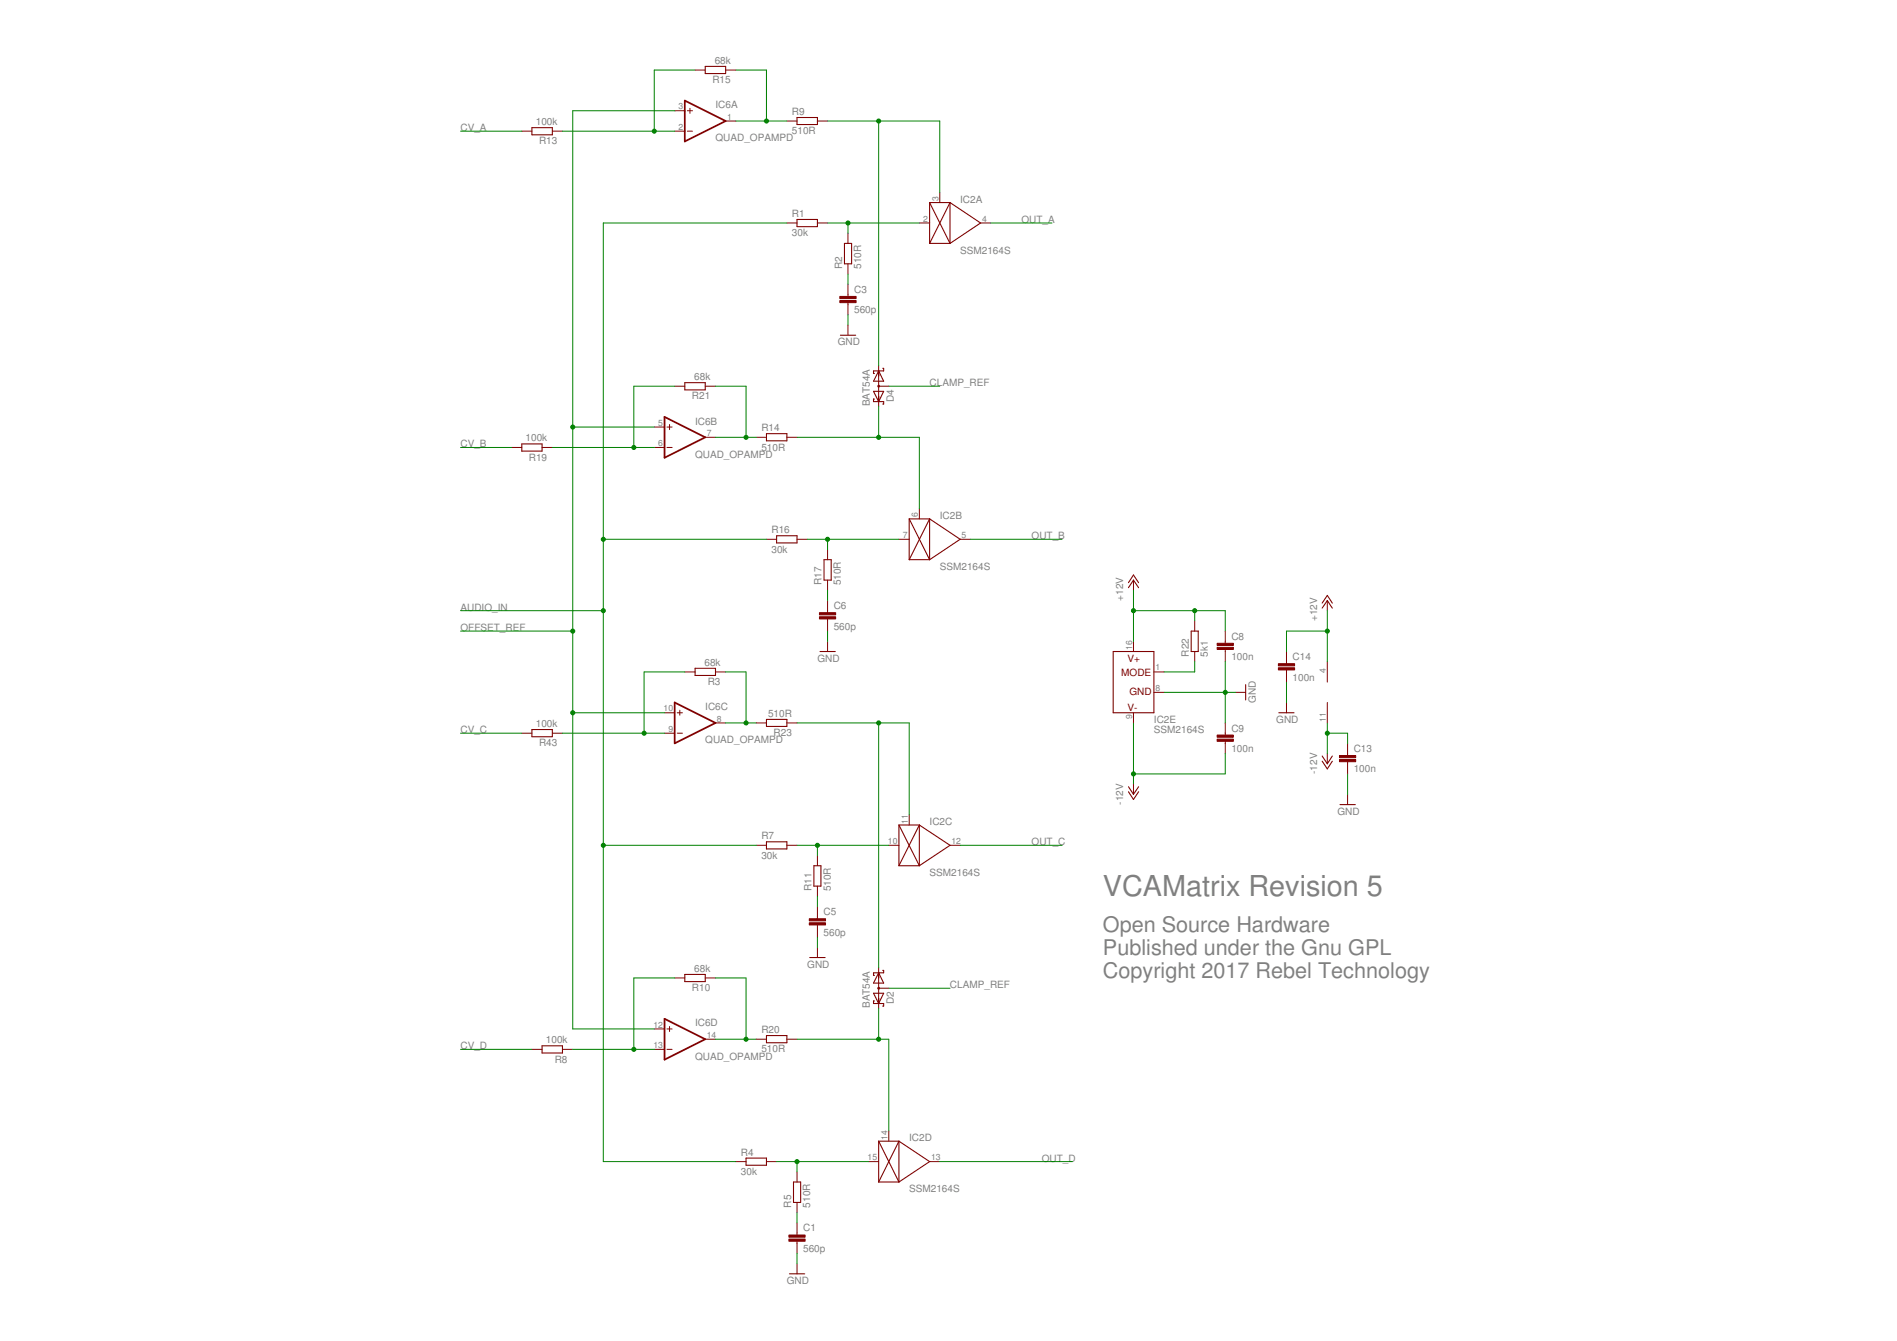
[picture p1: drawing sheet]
<svg xmlns="http://www.w3.org/2000/svg" width="297mm" height="210mm" viewBox="0 0 297 210" stroke-linecap="round" stroke-linejoin="round" font-family="sans-serif">
<g fill="none" stroke="#800000" stroke-width=".17">
<path d="M83.3 20h3.2v1.1h-3.2zM110.4 10.4h3.2v1.1h-3.2zM124.8 18.4h3.2v1.1h-3.2zM124.8 34.4h3.2v1.1h-3.2zM132.2 38.1h1.1v3.2h-1.1zM145.6 38.1h3.2M145.6 31.7v6.4M145.6 31.7h3.2M145.6 31.7l3.2 6.4M148.8 31.7v6.4M148.8 31.7l-3.2 6.4M148.8 31.7l4.7 3.2-4.7 3.2"/>
<path d="M107.2 59.9h3.2v1.1h-3.2zM131.6 52.5h2.4M137.6 58.1l.8 1.6h-1.6zM138.2 57.7h.2v.4h-1.6v.4h.1M81.7 69.5h3.2v1.1h-3.2zM120 67.9h3.2v1.1h-3.2zM136.8 61.3h1.6l-.8 1.6zM136.9 62.5h-.1v.4h1.6v.3h-.2M121.6 83.9h3.2v1.1h-3.2zM129 87.6h1.2v3.2h-1.2zM142.4 87.6h3.2M142.4 81.2v6.4"/>
<path d="M142.4 81.2h3.2M142.4 81.2l3.2 6.4M145.6 81.2v6.4M145.6 81.2l-3.2 6.4M145.6 81.2l4.7 3.2-4.7 3.2M176.7 92l.8-1.2 .8 1.2M176.7 91.2l.8-1.2 .8 1.2M186.5 98.8h1.1v3.2h-1.1zM207 95.2l.8-1.2 .8 1.2M207 94.4l.8-1.2 .8 1.2M83.3 114.2h3.2v1.1h-3.2zM108.8 104.6h3.2v1.1h-3.2z"/>
<path d="M120 112.6h3.2v1.1h-3.2zM128.4 102h2.4M174.3 102h6.4v9.6h-6.4zM195.1 107.2v2.4M200.2 111.6h2.4M207 118.3l.8 1.2 .8-1.2M207 119.1l.8 1.3 .8-1.3M120 131.8h3.2v1.1h-3.2zM127.4 135.5h1.1v3.2h-1.1zM140.8 135.5h3.2M140.8 129.1v6.4M140.8 129.1h3.2"/>
<path d="M140.8 129.1l3.2 6.4M144 129.1v6.4M144 129.1l-3.2 6.4M144 129.1l4.8 3.2-4.8 3.2M176.7 123.1l.8 1.2 .8-1.2M176.7 123.9l.8 1.2 .8-1.2M209.8 125.9h2.4M107.2 152.5h3.2v1.1h-3.2zM126.8 149.9h2.4M136.8 155.5h1.6l-.8 1.6zM136.9 156.7h-.1v.4h1.6v.4h-.2M137.6 152.3l.8 1.6h-1.6z"/>
<path d="M138.2 151.9h.2v.4h-1.6v.4h.1M84.9 163.7h3.2v1.1h-3.2zM120 162.1h3.2v1.1h-3.2zM137.6 178.6v6.4M137.6 178.6h3.2M137.6 178.6l3.2 6.4M140.8 178.6v6.4M140.8 178.6l-3.2 6.4M140.8 178.6l4.8 3.2-4.8 3.2M116.8 181.3h3.2v1.1h-3.2zM123.6 199.4h2.4M124.2 185h1.2v3.2h-1.2z"/>
<path d="M137.6 185h3.2"/>
</g>
<g fill="none" stroke="#800000" stroke-width=".16">
<path d="M105.6 17.3h1.6M107.6 17.3h.8M108 17v.7M108.8 11h1.6M113.6 18.9h1.6M113.6 11h1.6M123.2 18.9h1.6M128 18.9h1.6M81.7 20.5h1.6M86.5 20.5h1.6M105.6 20.5h1.6M107.6 20.5h.8"/>
<path d="M123.2 34.9h1.6M128 34.9h1.6M132.8 36.5v1.6M144 34.9h1.6M147.2 30.1v1.6M153.5 34.9h1.6M132.8 41.3v1.6M132.8 44.5v1.9M132.8 47.4v1.9M132.8 50.9v1.6M137.6 57.3v6.3M80.1 70h1.6"/>
<path d="M84.9 70h1.6M102.4 70h1.7M102.4 66.8h1.7M104.4 70h.8M104.4 66.8h.8M104.8 66.4v.8M105.6 60.5h1.6M110.4 60.5h1.6M110.4 68.5h1.6M118.4 68.5h1.6M123.2 68.5h1.6M137.6 60.5h1.6"/>
<path d="M144 79.6v1.6M120 84.4h1.6M124.8 84.4h1.6M129.6 86v1.6M129.6 90.8v1.6M129.6 94v1.9M129.6 96.9v1.9M140.8 84.4h1.6M150.3 84.4h1.7M177.5 90.8v1.6M187.1 97.2v1.6M191.9 98.8v1.9"/>
<path d="M207.8 94v1.6M81.7 114.8h1.6M86.5 114.8h1.6M104.1 114.8h1.5M104.1 111.6h1.5M106 114.8h.8M106 111.6h.8M106.4 111.2v.8M107.2 105.2h1.6M112 105.2h1.6M112 113.2h1.6M118.4 113.2h1.6"/>
<path d="M123.2 113.2h1.6M129.6 100.4v1.6M177.5 100.4v1.6M177.5 111.6v1.6M180.7 105.2h1.6M180.7 108.4h1.6M187.1 102v1.6M191.9 101.7v1.9M191.9 113.2v1.9M191.9 116v1.9M193.5 108.4h1.6M201.4 102v1.9"/>
<path d="M201.4 104.9v1.9M201.4 110v1.6M207.8 103.6v3.2M207.8 110v3.2M207.8 117.9v1.6M211 116.4v1.9M211 119.2v1.9M118.4 132.3h1.6M123.2 132.3h1.6M128 133.9v1.6M128 138.7v1.6M139.2 132.3h1.6"/>
<path d="M142.4 127.5v1.6M148.8 132.3h1.5M177.5 122.7v1.6M211 124.3v1.6M105.6 153.1h1.6M110.4 153.1h1.6M128 141.9v1.9M128 144.8v1.9M128 148.3v1.6M137.6 151.5v6.4M137.6 154.7h1.6M83.3 164.3h1.6"/>
<path d="M88.1 164.3h1.6M102.4 164.3h1.7M102.4 161.1h1.7M104.4 164.3h.8M104.4 161.1h.8M104.8 160.7v.8M110.4 162.7h1.6M118.4 162.7h1.6M123.2 162.7h1.6M139.2 177v1.6M115.2 181.8h1.6M120 181.8h1.6"/>
<path d="M124.8 183.4v1.6M124.8 188.2v1.6M124.8 191.4v1.9M124.8 194.3v1.9M124.8 197.8v1.6M136 181.8h1.6M145.6 181.8h1.6"/>
</g>
<g fill="#800000" stroke="#800000" stroke-width=".16">
<path d="M126.7 144.4h2.6v.4h-2.6z"/>
<path d="M126.7 143.8h2.6v.3h-2.6z"/>
<path d="M123.5 194h2.6v.3h-2.6z"/>
<path d="M123.5 193.3h2.6v.4h-2.6z"/>
<path d="M131.5 47h2.5v.4h-2.5z"/>
<path d="M131.5 46.4h2.5v.3h-2.5z"/>
<path d="M128.3 96.5h2.6v.4h-2.6z"/>
<path d="M128.3 95.9h2.6v.3h-2.6z"/>
<path d="M190.6 101.3h2.5v.4h-2.5z"/>
<path d="M190.6 100.7h2.5v.3h-2.5z"/>
<path d="M190.6 115.7h2.5v.3h-2.5z"/>
<path d="M190.6 115.1h2.5v.3h-2.5z"/>
<path d="M209.7 118.9h2.6v.3h-2.6z"/>
<path d="M209.7 118.3h2.6v.3h-2.6z"/>
<path d="M200.2 104.5h2.5v.4h-2.5z"/>
<path d="M200.2 103.9h2.5v.3h-2.5z"/>
</g>
<g fill="none" stroke="#800000" stroke-width=".28">
<path d="M107.2 15.7l6.4 3.2-6.4 3.2zM104.1 65.3l6.3 3.2-6.3 3.1zM105.6 110l6.4 3.2-6.4 3.2zM104.1 159.5l6.3 3.2-6.3 3.2z"/>
<circle cx="137.6" cy="60.5" r=".08"/>
<circle cx="137.6" cy="154.7" r=".08"/>
</g>
<g fill="none" stroke="#008000" stroke-width=".16">
<path d="M105.6 17.3h-15.9v143.8h12.7M108.8 11h-6.4v9.5M115.2 18.9h8M115.2 11h4.8v7.9M129.6 18.9h17.6v11.2M137.6 18.9v38.4M72.1 20.5h9.6M88.1 20.5h17.5M123.2 34.9h-28.7v146.9h20.7M129.6 34.9h14.4M132.8 34.9v1.6M155.1 34.9h9.6"/>
<path d="M132.8 42.9v1.6M132.8 49.3v1.6M72.1 70h8M86.5 70h15.9M89.7 66.8h12.7M105.6 60.5h-6.3v9.5M112 60.5h4.8v8M112 68.5h6.4M124.8 68.5h19.2v11.1M137.6 63.6v4.9M139.2 60.5h8M72.1 95.6h22.4"/>
<path d="M72.1 98.8h17.6M94.5 84.4h25.5M126.4 84.4h14.4M129.6 84.4v1.6M129.6 92.4v1.6M129.6 98.8v1.6M152 84.4h14.3M177.5 95.6h14.4v3.2M177.5 92.4v8M187.1 95.6v1.6M207.8 98.8h-6.4v3.2M207.8 95.6v8"/>
<path d="M72.1 114.8h9.6M88.1 114.8h16M89.7 111.6h14.4M107.2 105.2h-6.3v9.6M113.6 113.2h4.8M113.6 105.2h3.2v8M124.8 113.2h17.6v14.3M137.6 113.2v38.3M177.5 113.2v9.5M182.3 108.4h11.2M187.1 103.6v1.6h-4.8M191.9 103.6v9.6"/>
<path d="M191.9 117.9v3.2h-14.4M201.4 106.8v3.2M207.8 114.8h3.2v1.6M207.8 113.2v4.7M94.5 132.3h23.9M124.8 132.3h14.4M128 132.3v1.6M150.3 132.3h16M211 121.1v3.2M105.6 153.1h-6.3v11.2M112 153.1h4.8v9.6M128 140.3v1.6"/>
<path d="M128 146.7v1.6M137.6 157.9v4.8M139.2 154.7h9.6M72.1 164.3h11.2M89.7 164.3h12.7M112 162.7h6.4M124.8 162.7h14.4v14.3M121.6 181.8h14.4M124.8 181.8v1.6M124.8 189.8v1.6M124.8 196.2v1.6M147.2 181.8h20.7"/>
</g>
<g fill="#008000" stroke="#008000" stroke-width=".16">
<circle cx="191.9" cy="108.4" r=".32"/>
<circle cx="128" cy="132.3" r=".32"/>
<circle cx="116.8" cy="113.2" r=".32"/>
<circle cx="100.9" cy="114.8" r=".32"/>
<circle cx="124.8" cy="181.8" r=".32"/>
<circle cx="116.8" cy="162.7" r=".32"/>
<circle cx="99.3" cy="164.3" r=".32"/>
<circle cx="132.8" cy="34.9" r=".32"/>
<circle cx="120" cy="18.9" r=".32"/>
<circle cx="102.4" cy="20.5" r=".32"/>
<circle cx="129.6" cy="84.4" r=".32"/>
<circle cx="116.8" cy="68.5" r=".32"/>
<circle cx="99.3" cy="70" r=".32"/>
<circle cx="187.1" cy="95.6" r=".32"/>
<circle cx="177.5" cy="95.6" r=".32"/>
<circle cx="207.8" cy="98.8" r=".32"/>
<circle cx="177.5" cy="121.1" r=".32"/>
<circle cx="207.8" cy="114.8" r=".32"/>
<circle cx="94.5" cy="84.4" r=".32"/>
<circle cx="94.5" cy="132.3" r=".32"/>
<circle cx="94.5" cy="95.6" r=".32"/>
<circle cx="89.7" cy="111.6" r=".32"/>
<circle cx="89.7" cy="66.8" r=".32"/>
<circle cx="89.7" cy="98.8" r=".32"/>
<circle cx="137.6" cy="18.9" r=".32"/>
<circle cx="137.6" cy="68.5" r=".32"/>
<circle cx="137.6" cy="162.7" r=".32"/>
<circle cx="137.6" cy="113.2" r=".32"/>
</g>
<text font-size="4.5" fill="#808080" x="172.7" y="140.3">VCAMatrix Revision 5</text>
<g font-size="3.4" fill="#808080">
<text x="172.7" y="145.9">Open Source Hardware</text>
<text x="172.7" y="149.5">Published under the Gnu GPL</text>
<text x="172.7" y="153.1">Copyright 2017 Rebel Technology</text>
</g>
<g font-size="1.6" fill="#808080">
<text x="111.9" y="10">68k</text>
<text x="111.5" y="13">R15</text>
<text x="112" y="16.9">IC6A</text>
<text x="72.1" y="20.5">CV_A</text>
<text x="83.9" y="19.6">100k</text>
<text x="84.4" y="22.6">R13</text>
<text x="112" y="22.1">QUAD_OPAMPD</text>
<text x="124" y="21">510R</text>
<text x="124" y="18">R9</text>
<text x="124" y="34">R1</text>
<text x="150.3" y="31.7">IC2A</text>
<text x="159.9" y="34.9">OUT_A</text>
<text x="124" y="37">30k</text>
<text x="150.3" y="39.7">SSM2164S</text>
<text x="131.8" y="42.1" transform="rotate(-90 131.8 42.1)">R2</text>
<text x="133.7" y="45.9">C3</text>
<text x="134.9" y="42.1" transform="rotate(-90 134.9 42.1)">510R</text>
<text x="133.7" y="49">560p</text>
<text x="108.7" y="59.5">68k</text>
<text x="131.2" y="54.1">GND</text>
<text x="108.4" y="62.5">R21</text>
<text x="136.2" y="63.6" transform="rotate(-90 136.2 63.6)">BAT54A</text>
<text x="140" y="63" transform="rotate(-90 140 63)">D4</text>
<text x="145.6" y="60.5">CLAMP_REF</text>
<text x="72.1" y="70">CV_B</text>
<text x="82.3" y="69.1">100k</text>
<text x="108.8" y="71.6">QUAD_OPAMPD</text>
<text x="108.8" y="66.4">IC6B</text>
<text x="119.2" y="70.5">510R</text>
<text x="119.2" y="67.5">R14</text>
<text x="82.8" y="72.1">R19</text>
<text x="120.8" y="83.5">R16</text>
<text x="147.2" y="81.2">IC2B</text>
<text x="120.8" y="86.5">30k</text>
<text x="147.2" y="89.2">SSM2164S</text>
<text x="161.5" y="84.4">OUT_B</text>
<text x="72.1" y="95.6">AUDIO_IN</text>
<text x="128.7" y="91.6" transform="rotate(-90 128.7 91.6)">R17</text>
<text x="130.6" y="95.4">C6</text>
<text x="131.7" y="91.6" transform="rotate(-90 131.7 91.6)">510R</text>
<text x="175.9" y="94" transform="rotate(-90 175.9 94)">+12V</text>
<text x="72.1" y="98.8">OFFSET_REF</text>
<text x="130.6" y="98.5">560p</text>
<text x="192.8" y="100.1">C8</text>
<text x="206.2" y="97.2" transform="rotate(-90 206.2 97.2)">+12V</text>
<text x="110.3" y="104.2">68k</text>
<text x="110.8" y="107.2">R3</text>
<text x="128" y="103.6">GND</text>
<text x="186.1" y="102.8" transform="rotate(-90 186.1 102.8)">R22</text>
<text x="189.1" y="102.8" transform="rotate(-90 189.1 102.8)">5k1</text>
<text x="192.8" y="103.3">100n</text>
<text x="202.4" y="106.5">100n</text>
<text x="202.4" y="103.3">C14</text>
<text x="83.9" y="113.8">100k</text>
<text x="110.4" y="111.2">IC6C</text>
<text x="120.3" y="112.2">510R</text>
<text x="180.7" y="113.2">IC2E</text>
<text x="196.7" y="110" transform="rotate(-90 196.7 110)">GND</text>
<text x="199.8" y="113.2">GND</text>
<text x="72.1" y="114.8">CV_C</text>
<text x="84.4" y="116.8">R43</text>
<text x="110.4" y="116.4">QUAD_OPAMPD</text>
<text x="121.1" y="115.2">R23</text>
<text x="180.7" y="114.8">SSM2164S</text>
<text x="192.8" y="117.7">100n</text>
<text x="192.8" y="114.5">C9</text>
<text x="212" y="117.7">C13</text>
<text x="175.9" y="125.9" transform="rotate(-90 175.9 125.9)">-12V</text>
<text x="206.2" y="121.1" transform="rotate(-90 206.2 121.1)">-12V</text>
<text x="212" y="120.9">100n</text>
<text x="119.2" y="131.4">R7</text>
<text x="145.6" y="129.1">IC2C</text>
<text x="209.4" y="127.5">GND</text>
<text x="119.2" y="134.4">30k</text>
<text x="145.6" y="137.1">SSM2164S</text>
<text x="161.5" y="132.3">OUT_C</text>
<text x="127.1" y="139.5" transform="rotate(-90 127.1 139.5)">R11</text>
<text x="129" y="143.3">C5</text>
<text x="130.1" y="139.5" transform="rotate(-90 130.1 139.5)">510R</text>
<text x="129" y="146.5">560p</text>
<text x="108.4" y="155.1">R10</text>
<text x="108.7" y="152.1">68k</text>
<text x="126.4" y="151.5">GND</text>
<text x="148.8" y="154.7">CLAMP_REF</text>
<text x="108.8" y="160.7">IC6D</text>
<text x="119.2" y="161.7">R20</text>
<text x="136.2" y="157.8" transform="rotate(-90 136.2 157.8)">BAT54A</text>
<text x="140" y="157.2" transform="rotate(-90 140 157.2)">D2</text>
<text x="72.1" y="164.3">CV_D</text>
<text x="85.5" y="163.3">100k</text>
<text x="86.9" y="166.3">R8</text>
<text x="108.8" y="165.9">QUAD_OPAMPD</text>
<text x="119.2" y="164.7">510R</text>
<text x="142.4" y="178.6">IC2D</text>
<text x="116" y="183.9">30k</text>
<text x="116" y="180.9">R4</text>
<text x="163.1" y="181.8">OUT_D</text>
<text x="123.9" y="189" transform="rotate(-90 123.9 189)">R5</text>
<text x="126.9" y="189" transform="rotate(-90 126.9 189)">510R</text>
<text x="142.4" y="186.6">SSM2164S</text>
<text x="125.8" y="196">560p</text>
<text x="125.8" y="192.8">C1</text>
<text x="123.2" y="201">GND</text>
</g>
<g font-size="1.6" fill="#800000">
<text x="175.6" y="105.8">MODE</text>
<text x="176.5" y="103.6">V+</text>
<text x="176.5" y="111.2">V-</text>
<text x="176.9" y="108.8">GND</text>
</g>
<g font-size="1.4" fill="#808080">
<text x="106.3" y="17.1">3</text>
<text x="106.3" y="20.3">2</text>
<text x="113.8" y="18.7">1</text>
<text x="144.6" y="34.7">2</text>
<text x="146.9" y="31.5" transform="rotate(-90 146.9 31.5)">3</text>
<text x="153.8" y="34.7">4</text>
<text x="103.1" y="69.8">6</text>
<text x="103.1" y="66.6">5</text>
<text x="110.7" y="68.2">7</text>
<text x="143.7" y="81" transform="rotate(-90 143.7 81)">6</text>
<text x="141.4" y="84.2">7</text>
<text x="150.6" y="84.2">5</text>
<text x="177.3" y="101.8" transform="rotate(-90 177.3 101.8)">16</text>
<text x="180.9" y="105">1</text>
<text x="207.6" y="105.3" transform="rotate(-90 207.6 105.3)">4</text>
<text x="103.9" y="111.3">10</text>
<text x="112.3" y="112.9">8</text>
<text x="177.3" y="112.5" transform="rotate(-90 177.3 112.5)">9</text>
<text x="180.9" y="108.1">8</text>
<text x="207.6" y="112.9" transform="rotate(-90 207.6 112.9)">11</text>
<text x="104.7" y="114.5">9</text>
<text x="142.1" y="128.9" transform="rotate(-90 142.1 128.9)">11</text>
<text x="139" y="132.1">10</text>
<text x="149" y="132.1">12</text>
<text x="102.3" y="160.8">12</text>
<text x="102.3" y="164">13</text>
<text x="110.7" y="162.4">14</text>
<text x="138.9" y="178.4" transform="rotate(-90 138.9 178.4)">14</text>
<text x="135.8" y="181.6">15</text>
<text x="145.8" y="181.6">13</text>
</g>
</svg>
